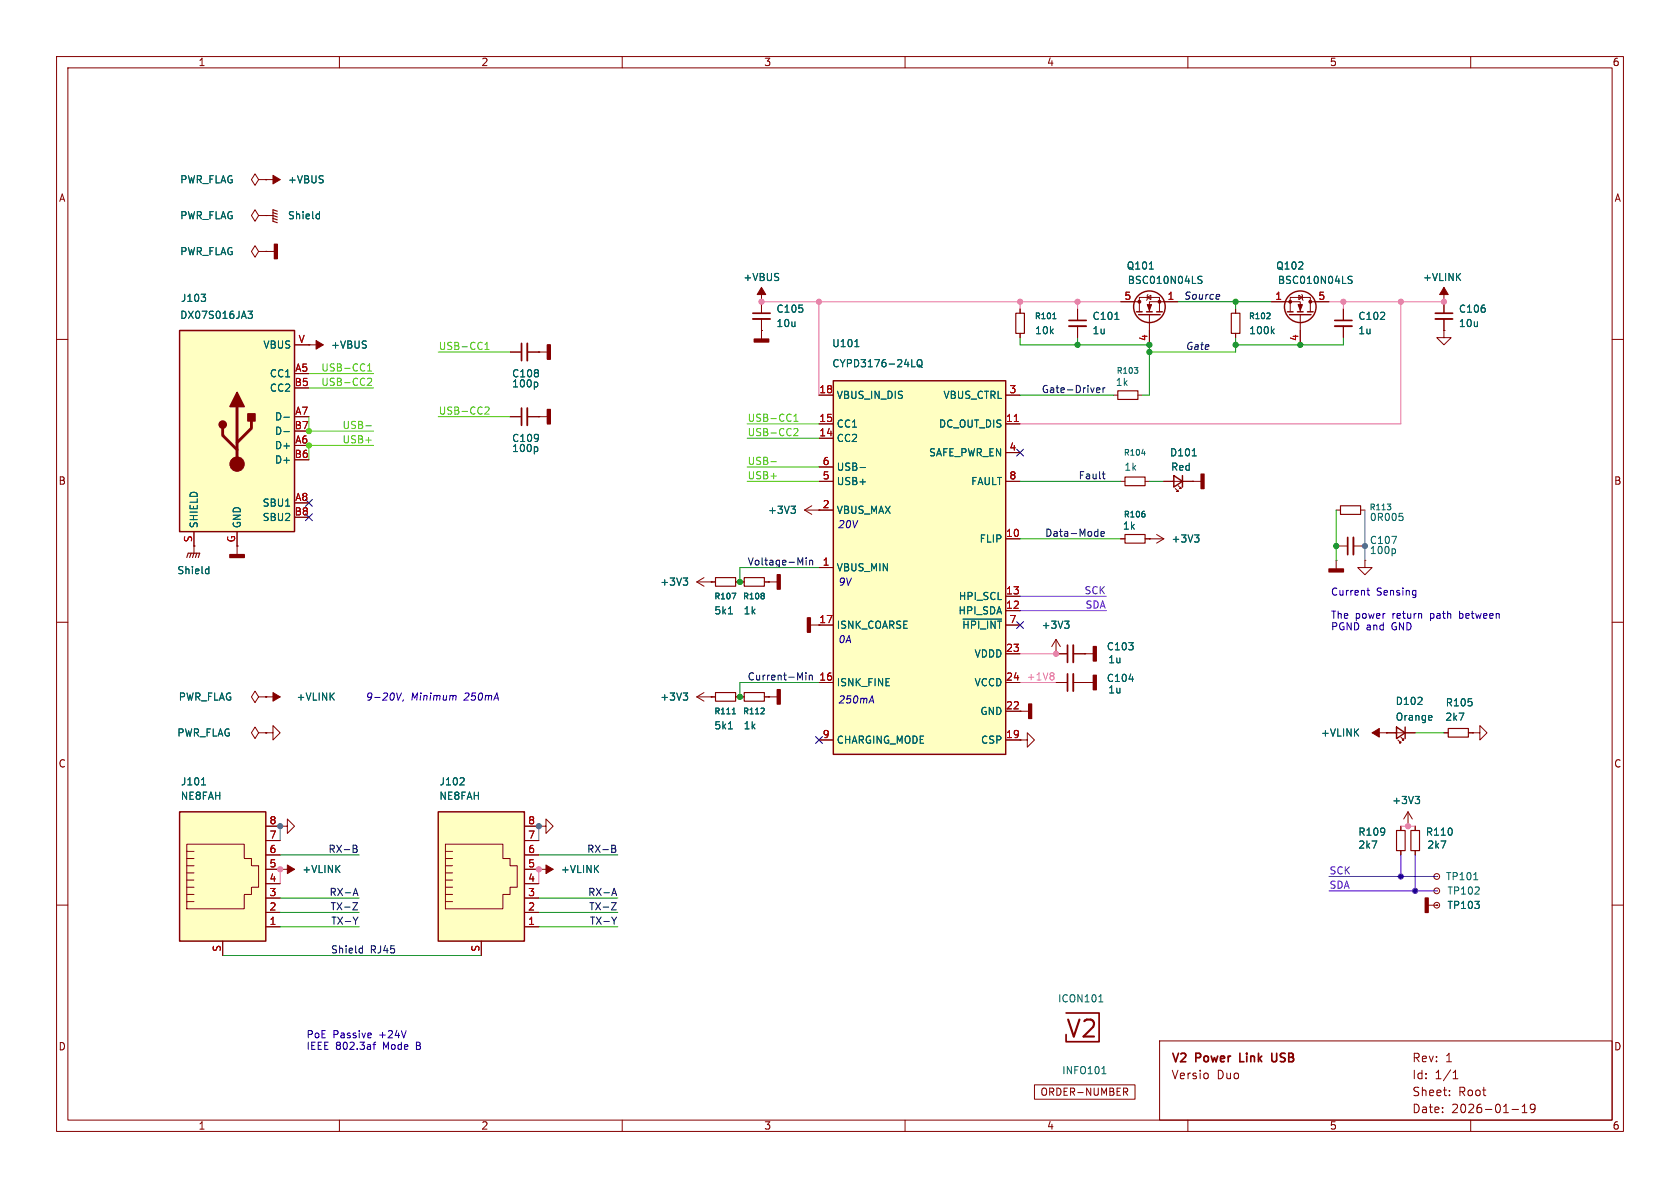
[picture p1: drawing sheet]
<svg xmlns="http://www.w3.org/2000/svg" width="297mm" height="210mm" viewBox="0 0 297 210" stroke-linecap="round" stroke-linejoin="round" font-family="sans-serif">
<g fill="none" stroke="#840000" stroke-width=".18">
<path d="M10 10h277v190h-277zM12 12h273v186h-273zM60 10v2M110 10v2M160 10v2M210 10v2M260 10v2M224.8 53.3h5.1v1.8M228.1 55.1v-2.5h3.5v2.5M229.6 52.2l.7 .4-.7 .4zM229.9 55.6v5.4M230.1 52.1l.2 .1v.8l.1 .1"/>
<path d="M231.6 53.3h3.3M255.3 53.3v2.1M255.3 56.4v2M10 60h2M285 60h2M205.7 85.1h5.1M207.8 86.4l.5 .5h-.3h.3v-.3M208.3 85.9l.5 .5h-.3h.3v-.3M241.3 99.1v1.2h1.3l-1.3 1.3-1.3-1.3h1.3M241.3 99.1h.1M10 110h2M285 110h2"/>
<path d="M180.3 130.8h1.3v-1.3l1.3 1.3-1.3 1.3v-1.3M180.3 130.8h.1M10 160h2M285 160h2M60 198v2M110 198v2M160 198v2M205 184h80v14h-80zM210 198v2M213.5 189.8v.8M256.2 193.6v.1M256.2 192.8v.1"/>
<path d="M256.9 190.7h.8M256.9 189.6l.4-.4v1.5M260 198v2M267.3 196.1h1.2M269.1 196.7h.9M269.1 195.6l.4-.4v1.5M271.4 195.8l-.3 .3h-.3l-.3-.3 .2-.5 .4-.1 .2 .1a.99 .99 0 0 1-.3 1.4h-.3"/>
</g>
<path d="M253.7 55.4h3.1M219.2 186.2v1.5h.7M224.8 187.4l.3 .3 .5-.1" fill="none" stroke="#840000" stroke-width=".3"/>
<g fill="none" stroke="#840000" stroke-width=".25">
<path d="M227.6 55.1h1M228 55.6h3.8M229.4 55.1h1M231.1 55.1h1.1M207.5 84.1l1.5 1-1.5 1zM209 84.1v2"/>
<circle cx="229.9" cy="54.2" r="2.79"/>
</g>
<path d="M238.3 49.2l.7 .5-.2 .4-.5-.1M239 48.9l-.4-.1-.3 .3M210.8 80.6h.7" fill="none" stroke="#006464" stroke-width=".18"/>
<g fill="#840000" stroke="#840000" stroke-width=".18">
<path d="M229.5 53.8h.8l-.4 1.1z"/>
<circle cx="231.6" cy="53.3" r=".25"/>
<circle cx="228.1" cy="53.3" r=".25"/>
</g>
<path d="M253.7 56.4h3.1" fill="none" stroke="#840000" stroke-width=".33"/>
<path d="M147.3 67.3h30.5v66.1h-30.5z" fill="#ffffc2"/>
<path d="M147.3 67.3h30.5v66.1h-30.5z" fill="none" stroke="#840000" stroke-width=".25"/>
<g fill="none" stroke="#840000" stroke-width=".18">
<path d="M255.3 58.4v1.3h1.2l-1.2 1.3-1.3-1.3h1.3M255.3 58.4h.1M255.3 53.3h.1M255.3 50.8v2.5M144.8 69.9h2.5M144.8 74.9h2.5M144.8 77.5h2.5M177.8 69.9h2.5M177.8 74.9h2.5M144.8 82.6h2.5M144.8 85.1h2.5M144.8 90.2h2.5"/>
<path d="M177.8 85.1h2.5M177.8 80h2.5M177.8 95.3h2.5M144.8 100.3h2.5M144.8 110.5h2.5M177.8 110.5h2.5M177.8 105.4h2.5M177.8 108h2.5M177.8 115.6h2.5M144.8 120.7h2.5M144.8 130.8h2.5M177.8 120.7h2.5"/>
<path d="M177.8 130.8h2.5M177.8 125.7h2.5"/>
</g>
<path d="M151.1 61.3h.7M161.2 64.8h.6M162.2 63.8l.3-.2a.43 .43 0 0 1 .5 .4v.4a.42 .42 0 0 1-.4 .5 .42 .42 0 0 1-.5-.5zM162.4 64.5l.7 .5M152 82.6h1M170.2 109.4h6.9" fill="none" stroke="#006464" stroke-width=".18"/>
<path d="M179.3 74.5h.7" fill="none" stroke="#a90000" stroke-width=".18"/>
<path d="M255.3 50.8l.7 1.3h-1.5z" fill="#840000" stroke="#840000" stroke-width=".18"/>
<path d="M77.5 143.5h15.2v22.9h-15.2z" fill="#ffffc2"/>
<g fill="none" stroke="#840000" stroke-width=".18">
<path d="M237.5 54.6v2M237.5 57.7v2M236.2 90.2h.8M240.5 90.2h.8M78.7 154.3h1.3M78.7 155.6h1.3M78.7 156.8h1.3M78.7 158.1h1.3M78.7 159.4h1.3M78.7 149.2h10.2v2.6h1.3v1.2h1.2v3.8h-1.2v1.3h-1.3v2.6h-10.2zM78.7 153h1.3M78.7 150.5h1.3"/>
<path d="M78.7 151.8h1.3M92.7 146.1h2.5M92.7 148.6h2.5M92.7 151.1h2.5M92.7 153.7h2.5M92.7 156.2h2.5M92.7 158.8h2.5M85.1 166.4v2.5M92.7 161.3h2.5M92.7 163.8h2.5"/>
</g>
<path d="M77.5 143.5h15.2v22.9h-15.2z" fill="none" stroke="#840000" stroke-width=".25"/>
<path d="M245.2 89.1h.7l-.4 .4M245.8 89.6v.4M247.4 90.7h.6M247.8 91.2l.2 .3v.3l-.2 .2M81.9 137.5l.2 .2-.1 .3-.7 .8h.8" fill="none" stroke="#006464" stroke-width=".18"/>
<path d="M236 56.6h3" fill="none" stroke="#840000" stroke-width=".3"/>
<path d="M236 57.7h3" fill="none" stroke="#840000" stroke-width=".33"/>
<path d="M237 89.4h3.5v1.5h-3.5z" fill="none" stroke="#840000" stroke-width=".2"/>
<path d="M31.7 143.5h15.3v22.9h-15.3z" fill="#ffffc2"/>
<g fill="none" stroke="#840000" stroke-width=".18">
<path d="M134.6 53.3h.1M134.6 58.4h.1M134.6 50.8v4.6M134.6 56.4v3.5M218.4 54.6v.8M218.4 58.9v.8M54.6 61h.1M54.6 61h2.5M142.2 90.2l1.3 .7M142.2 90.2h2.6M143.5 89.4l-1.3 .8M236.2 99.1h.1"/>
<path d="M236.2 96.5h2.1M236.2 99.1v1.5M239.3 96.5h2M123.2 102.9l1.3 .7M123.2 102.9h3.3M124.5 102.1l-1.3 .8M125.7 102.9h.1M130 102.9h.8M143.3 110.5h1.5M186.7 115.6h.1M186.7 115.6h2M186.7 113l-.8 1.3"/>
<path d="M186.7 113l.8 1.3M186.7 113v2.6M189.7 115.6h3.6M191.8 115.6h.1M45.7 129.5l-.6-1-.7 1 .7 1.1 .6-1.1h1.3M45.7 123.2l-.6-1-.7 1 .7 1 .6-1h1.3M47 129.5h1.3v-1.2l1.2 1.2-1.2 1.3v-1.3M47 129.5h.1M47 123.2h.1M123.2 123.2l1.3 .8M123.2 123.2h3.3M124.5 122.4l-1.3 .8"/>
<path d="M125.7 123.2h.1M130 123.2h1.6M135.1 123.2h2.3M135.9 123.2h.1M180.3 125.7h.1M180.3 125.7h1.6M186.7 120.7h2M189.7 120.7h3.6M191.8 120.7h.1M242.6 129.5h7.6M245.1 129.5h.1M247.1 130.8l.5 .5h-.2h.2v-.2"/>
<path d="M247.6 130.3l.6 .5h-.3h.3v-.2M255.3 129.5h.7M259.6 129.5h.7M260.3 129.5h1.3v-1.2l1.3 1.2-1.3 1.3v-1.3M260.3 129.5h.1M33 154.3h1.3M33 155.6h1.3M33 156.8h1.3M33 158.1h1.3M33 159.4h1.3M33 149.2h10.2v2.6h1.2v1.2h1.3v3.8h-1.3v1.3h-1.2v2.6h-10.2zM33 153h1.3"/>
<path d="M33 150.5h1.3M33 151.8h1.3M47 146.1h2.5M47 148.6h2.5M47 151.1h2.5M47 153.7h5.1M47 156.2h2.5M47 158.8h2.5M49.5 153.7h.1M49.5 146.1h1.3v-1.3l1.3 1.3-1.3 1.2v-1.2M49.5 146.1h.1M95.2 146.1h1.3v-1.3l1.3 1.3-1.3 1.2v-1.2"/>
<path d="M95.2 146.1h.1M95.2 153.7h.1M95.2 153.7h2.6M247.6 146.1v.7M247.6 150.4v.7M248.9 146.1h.1M248.9 143.5l-.7 1.3M248.9 143.5l.8 1.3M248.9 143.5v2.6M250.2 146.1v.7M250.2 150.4v.7M39.4 166.4v2.5"/>
<path d="M47 161.3h2.5M47 163.8h2.5"/>
</g>
<path d="M246.9 128.5l1.5 1-1.5 1.1zM248.4 128.5v2.1M31.7 143.5h15.3v22.9h-15.3z" fill="none" stroke="#840000" stroke-width=".25"/>
<g fill="none" stroke="#006464" stroke-width=".18">
<path d="M223.9 56.3h.6M224.5 55.4v.4M224.9 58.5l.4 .5M225.3 58.2l-.5 .4M139.8 89.5h.8l-.4 .5M140.4 90l.2 .2v.3l-.2 .2M246 94.8h.9l-.6 1.3M246.5 97l.2 .3v.3l-.2 .3M120.8 102.2h.8l-.5 .5M121.3 102.7l.3 .2v.3l-.3 .2M128.8 108.5h.7M129.4 104.9h.7l-.5 1"/>
<path d="M188.2 109.8h.8l-.4 .5M188.7 110.3l.3 .2v.3l-.3 .3M35.6 138.8h.7M120.8 122.5h.8l-.5 .5M121.3 123l.3 .2v.3l-.3 .3M128.8 128.8h.7M129.5 126.2h.5M134.5 126.2h.6M135.1 125.3v.3M199.6 120h.8M253 126.5l.2 .3-.6 .1M253.1 127.3h-.1"/>
<path d="M250.2 140.8h.8l-.5 .5M250.7 141.3l.3 .2v.3l-.3 .3"/>
</g>
<path d="M133.1 55.4h3M238.3 95v3M188.7 114v3.1M188.7 119.1v3.1" fill="none" stroke="#840000" stroke-width=".3"/>
<path d="M133.1 56.4h3M239.3 95v3M189.7 114v3.1M189.7 119.1v3.1" fill="none" stroke="#840000" stroke-width=".33"/>
<g fill="#840000" stroke="#840000" stroke-width=".25">
<path d="M181.9 124.5h.5v2.5h-.5z"/>
<path d="M234.9 100.6h2.6v.5h-2.6z"/>
<path d="M133.3 59.9h2.6v.6h-2.6z"/>
<path d="M193.3 114.3h.5v2.5h-.5z"/>
<path d="M137.4 121.9h.5v2.6h-.5z"/>
<path d="M193.3 119.4h.5v2.5h-.5z"/>
<path d="M142.7 109.2h.6v2.6h-.6z"/>
</g>
<g fill="#840000" stroke="#840000" stroke-width=".18">
<path d="M134.6 50.8l.8 1.3h-1.5z"/>
<path d="M50.8 152.9l1.3 .8-1.3 .7z"/>
<path d="M96.5 152.9l1.3 .8-1.3 .7z"/>
<path d="M242.6 129.5l1.2-.7v1.5z"/>
<path d="M55.9 60.2l1.2 .8-1.2 .7z"/>
</g>
<path d="M217.7 55.4h1.5v3.5h-1.5zM126.5 102.1h3.5v1.5h-3.5zM126.5 122.4h3.5v1.6h-3.5zM131.6 122.4h3.5v1.6h-3.5zM256 128.8h3.6v1.5h-3.6zM246.9 146.8h1.5v3.6h-1.5zM249.4 146.8h1.6v3.6h-1.6z" fill="none" stroke="#840000" stroke-width=".2"/>
<path d="M31.7 58.4h20.4v35.6h-20.4z" fill="#ffffc2"/>
<g fill="none" stroke="#840000" stroke-width=".25">
<path d="M31.7 58.4h20.4v35.6h-20.4zM200.9 55.1h1M201.3 55.6h3.8M202.7 55.1h1M204.5 55.1h1"/>
<circle cx="203.2" cy="54.2" r="2.79"/>
</g>
<g fill="#840000" stroke="#840000" stroke-width=".25">
<path d="M41.9 69.3l1.3 2.6h-2.6z"/>
<path d="M43.8 73.2h1.3v1.2h-1.3z"/>
<path d="M252 158.8h.5v2.5h-.5z"/>
<path d="M137.4 101.6h.5v2.5h-.5z"/>
<path d="M40.6 98h2.6v.6h-2.6z"/>
<path d="M96.8 61h.5v2.5h-.5z"/>
<path d="M96.8 72.4h.5v2.5h-.5z"/>
<path d="M48.5 43.2h.5v2.5h-.5z"/>
<path d="M212.3 83.8h.6v2.6h-.6z"/>
<circle cx="39.4" cy="75.1" r=".63"/>
</g>
<path d="M39.4 75.7v1.3l2.5 2.5M41.9 71.9v10.1M44.4 74.4v1.3l-2.5 2.5" fill="none" stroke="#840000" stroke-width=".51"/>
<g fill="#840000" stroke="#840000" stroke-width=".18">
<path d="M202.8 53.8h.8l-.4 1.1z"/>
<path d="M48.3 31l1.2 .8-1.2 .7z"/>
<path d="M48.3 122.4l1.2 .8-1.2 .8z"/>
<circle cx="41.9" cy="82" r="1.27"/>
<circle cx="201.4" cy="53.3" r=".25"/>
<circle cx="205" cy="53.3" r=".25"/>
</g>
<g fill="none" stroke="#840000" stroke-width=".18">
<path d="M45.7 38.1l-.6-1-.7 1 .7 1 .6-1h1.3M45.7 31.8l-.6-1.1-.7 1.1 .7 1 .6-1h1.3M47 38.1h.1M47 31.8h.1M47 38.1h1.3M47 31.8h2.5M45.7 44.5l-.6-1.1-.7 1.1 .7 1 .6-1h1.3M47 44.5h.1M47 44.5h1.5M134.6 53.3h.1M134.6 58.4h.1M134.6 53.3v2.1"/>
<path d="M134.6 56.4v2M180.3 54.6v.8M180.3 58.9v.8M190.5 54.6v2M190.5 57.7v2M198.1 53.3h3.3M201.4 55.1v-2.5h3.6v2.5M202.8 52.6l.7-.4v.8zM202.9 52.1l-.1 .1v.8l-.1 .1M203.2 55.6v5.4M208.3 53.3h-5.1v1.8M218.4 54.6v.8"/>
<path d="M218.4 58.9v.8M224.8 53.3h2.5M229.9 58.4v2.6M232.4 53.3h2.5M237.5 54.6v2M237.5 57.7v2M255.3 53.3h.1M255.3 58.4h.1M255.3 53.3v2.1M255.3 56.4v2M52.1 61h2.5M54.6 61h.1"/>
<path d="M90.2 73.7h2M90.2 62.2h2M93.2 73.7h3.6M93.2 62.2h3.6M95.2 62.2h.1M95.2 73.7h.1M144.8 69.9h2.5M144.8 74.9h2.5M144.8 77.5h2.5M177.8 69.9h2.5M177.8 74.9h2.5M196.8 69.9h.8"/>
<path d="M201.2 69.9h.7M34.3 96.5h.1M34.3 94v3.8M41.9 94v4M144.8 85.1h2.5M144.8 82.6h2.5M144.8 90.2h2.5M177.8 95.3h2.5M177.8 85.1h2.5M177.8 80h2.5M198.1 95.3h.8M198.1 85.1h.8"/>
<path d="M202.4 95.3h3.3M202.4 85.1h.8M203.2 95.3h.1M204.5 94.5l1.2 .8M205.7 95.3l-1.2 .7M205.7 85.1h1.8M209 85.1h3.3M210.8 85.1h.1M125.7 102.9h.1M125.7 102.9h.8M130 102.9h1.6M135.1 102.9h2.3"/>
<path d="M135.9 102.9h.1M144.8 100.3h2.5M144.8 110.5h2.5M177.8 110.5h2.5M177.8 105.4h2.5M177.8 108h2.5M177.8 115.6h2.5M186.7 115.6h.1M186.7 115.6h2M189.7 115.6h2.1M191.8 115.6h.1M47 123.2h.1"/>
<path d="M47 129.5h.1M47 123.2h2.5M125.7 123.2h.1M125.7 123.2h.8M130 123.2h1.6M135.1 123.2h.8M135.9 123.2h.1M144.8 120.7h2.5M144.8 130.8h2.5M177.8 120.7h2.5M177.8 130.8h2.5M177.8 125.7h2.5"/>
<path d="M180.3 125.7h.1M180.3 130.8h.1M186.7 120.7h2M189.7 120.7h2.1M191.8 120.7h.1M245.1 129.5h.1M245.1 129.5h1.8M248.4 129.5h1.8M255.3 129.5h.7M259.6 129.5h.7M260.3 129.5h.1M47 146.1h2.5"/>
<path d="M47 148.6h2.5M47 151.1h2.5M47 153.7h2.5M47 156.2h2.5M47 158.8h2.5M49.5 153.7h.1M49.5 146.1h.1M92.7 146.1h2.5M92.7 148.6h2.5M92.7 151.1h2.5M92.7 153.7h2.5M92.7 156.2h2.5"/>
<path d="M92.7 158.8h2.5M95.2 146.1h.1M95.2 153.7h.1M247.6 146.1v.7M247.6 150.4v.7M248.9 146.1h.1M250.2 146.1v.7M250.2 150.4v.7M254 154.9h.1M254 157.5h.1M39.4 166.4v2.5M47 161.3h2.5"/>
<path d="M47 163.8h2.5M85.1 166.4v2.5M92.7 161.3h2.5M92.7 163.8h2.5M252.5 160h1.5M254 160h.1M182.9 191.8h17.8v2.5h-17.8zM198.6 192.3h.5l.3 .3-.2 .4h-.6M198.9 193l.5 .6"/>
<circle cx="254" cy="154.9" r=".51"/>
<circle cx="254" cy="157.5" r=".51"/>
<circle cx="254" cy="160" r=".51"/>
</g>
<g fill="none" stroke="#006464" stroke-width=".18">
<path d="M56.1 37.8l.4 .1M56.5 37.4v1.3M56.5 38.6l-.4 .1M35.6 52h.7l-.4 .5M36.2 52.6l.1 .1-.1 .5M43.8 55h.8l-.4 .5 .4 .1v.6l-.2 .1-.5-.1M186.1 56.3h.6M197.1 56.5h.7M203.2 47.6h.7M211.8 49.2l.7 .5-.2 .4-.5-.1M212.5 48.9l-.5-.1-.2 .3M223.9 56.3h.6"/>
<path d="M224.5 55.4v.4M224.9 58.5l.4 .5M225.3 58.2l-.5 .4M238.3 49.2l.7 .5-.2 .4-.5-.1M239 48.9l-.4-.1-.3 .3M50.2 73.8h1M50.2 76.3h1M94.8 79l.3 .2v.4l-.3 .2M94.8 67.6l.3 .2v.4l-.3 .2M151.1 61.3h.7M161.2 64.8h.6M162.2 63.8l.3-.2a.43 .43 0 0 1 .5 .4v.4a.42 .42 0 0 1-.4 .5 .42 .42 0 0 1-.5-.5z"/>
<path d="M162.4 64.5l.7 .5M200.5 65h.7l-.4 .4M201.1 65.5v.4M139.8 89.5h.8l-.4 .5M140.4 90l.2 .2v.3l-.2 .2M152 82.6h1M201.8 80.1h.7M202.4 90.9v.4M210.8 80.6h.7M211.2 94.6h.8l-.5 .4M211.7 95l.3 .3v.3l-.3 .2M36.6 100.6h.3"/>
<path d="M36.9 100.1v1.3M36.9 101.4h-.3M120.8 102.2h.8l-.5 .5M121.3 102.7l.3 .2v.3l-.3 .2M128.8 108.5h.7M129.4 104.9h.7l-.5 1M135.1 105v.2M135.1 105.4v.4M170.2 109.4h6.9M188.2 109.8h.8l-.4 .5M188.7 110.3l.3 .2v.3l-.3 .3M35.6 138.8h.7"/>
<path d="M81.9 137.5l.2 .2-.1 .3-.7 .8h.8M120.8 122.5h.8l-.5 .5M121.3 123l.3 .2v.3l-.3 .3M128.8 128.8h.7M129.5 126.2h.5M134.5 126.2h.6M135.1 125.3v.3M199.6 120h.8M253 126.5l.2 .3-.6 .1M253.1 127.3h-.1M250.2 140.8h.8l-.5 .5M250.7 141.3l.3 .2v.3l-.3 .3"/>
<path d="M260.5 155.5h.8M194.3 177.1h.7M194.5 176l.1-.2v1.3M194.8 189.8h.7M195 188.7l.2-.2v1.3"/>
</g>
<g fill="none" stroke="#840000" stroke-width=".2">
<path d="M48.3 38.6l.7 .3M48.3 38.1l.7 .3M48.3 37.6l.7 .2M49 37.3l-.7-.2v2l.7 .3M179.6 55.4h1.5v3.5h-1.5zM197.6 69.1h3.6v1.5h-3.6zM33 98.6l.3-.8h2l-.2 .8M33.8 97.8l-.3 .8M34.3 97.8l-.3 .8M34.8 97.8l-.3 .8M198.9 94.5h3.5v1.5h-3.5zM198.9 84.3h3.5v1.6h-3.5z"/>
<path d="M131.6 102.1h3.5v1.5h-3.5z"/>
</g>
<path d="M189 56.6h3M92.2 60.7v3.1M92.2 72.1v3.1M188.5 179.1h5.8v5.1h-5.8v-1.3" fill="none" stroke="#840000" stroke-width=".3"/>
<path d="M189 57.7h3M93.2 60.7v3.1M93.2 72.1v3.1" fill="none" stroke="#840000" stroke-width=".33"/>
<g fill="none" stroke="#51c90f" stroke-width=".18">
<path d="M54.6 73.7v2.5h11.4M54.6 66h11.4M54.6 68.6h11.4M64.7 75.3h.9M65 67l.5-.1 .2 .3-.8 .9h.8M65 65.6h.7M65 64.7l.3-.4v1.3M66 78.7h-11.4v2.6M77.5 62.2h12.7M77.5 73.7h12.7M85.7 61.8h.8M85.7 60.9l.4-.4v1.3"/>
<path d="M85.7 72.1l.5-.2 .3 .4-.8 .9h.8M132.1 77.5h12.7M132.1 74.9h12.7M140.3 74.5h.8M140.3 73.6l.4-.4v1.3M140.3 75.9l.5-.1 .3 .3-.8 .9h.8M132.1 85.1h12.7M132.1 82.6h12.7M136.3 81.6h1"/>
</g>
<g fill="none" stroke="#0f0f0f" stroke-width=".18">
<path d="M215.5 52l.1 .3-.6 .2M215.5 52.8l-.1 .1M193.8 69l.7-.1-.1-.3h-.4l-.2 .1 .1 .6h.5M195 68.6v.8M195.4 68.6l-.4 .2M142.5 98.6v.1M142.5 99v.9M143.1 99v.9M143.1 99.2l.2-.2 .3 .1 .1 .8M194 94h.1M194.1 93.5v1.3M194.1 94.7l-.1 .1"/>
<path d="M194.6 94.4l.6-.1v-.3h-.4l-.2 .1 .1 .6h.5M194.9 83.8h.5M195.1 84.5l.3 .1M142.5 118.9v.2M142.5 119.4v.8M143.1 119.4v.8M143.1 119.5l.1-.1h.3l.1 .8M62.4 159.6h.8l-.8 1.2h.8M62.4 149.4l.6 .1 .1 .3-.2 .2M62.4 150h.5M62.6 157.9h.6M62.9 157l.4 1.3"/>
<path d="M62.9 150l.3 .3-.1 .3-.7 .1M108.1 159.6h.8l-.8 1.2h.8M108.2 149.4l.6 .1v.3l-.2 .2M108.2 150h.4M108.3 157.9h.6M108.6 157l.4 1.3M108.6 150l.3 .3-.1 .3-.6 .1M63.3 162.1l-.4 .7M63.7 167.6l.4 .1M64.1 167.2v1.3M64.1 168.4l-.4 .1M109 162.1l-.4 .7"/>
</g>
<g fill="none" stroke="#ff5cbb" stroke-width=".18">
<path d="M134.6 53.3h63.5M144.8 53.3v16.6M180.3 53.3v1.3M190.5 53.3v1.3M234.9 53.3h20.4M237.5 53.3v1.3M247.6 53.3v21.6h-67.3M180.3 115.6h6.4M186.1 118.9l.2 .3-.2 .3 .2 .2v.3l-.2 .2M180.3 120.7h6.4M49.5 153.7v2.5M95.2 153.7v2.5"/>
<path d="M247.6 146.1h2.6"/>
</g>
<path d="M241.3 90.2v8.9M49.5 146.1v2.5M95.2 146.1v2.5" fill="none" stroke="#676767" stroke-width=".18"/>
<g fill="none" stroke="#009600" stroke-width=".18">
<path d="M180.3 59.7v1.3h22.9v8.9h-1.3M190.5 59.7v1.3M208.3 53.3h16.5M218.4 53.3v1.3M218.4 59.7v2.5h-15.2M237.5 59.7v1.3h-19.1M180.3 69.9h16.5M180.3 85.1h17.8M180.3 95.3h17.8M203.2 85.1h2.5M236.2 90.2v8.9M144.8 100.3h-14v2.6"/>
<path d="M144.8 120.7h-14v2.5M250.2 129.5h5.1M49.5 151.1h14M49.5 158.8h14M95.2 151.1h14M95.2 158.8h14M39.4 168.9h45.7M49.5 161.3h14M49.5 163.8h14M95.2 161.3h14M95.2 163.8h14"/>
</g>
<path d="M180.3 105.4h15.3M180.3 108h15.3M234.9 154.9h19.1M234.9 157.5h19.1M247.6 151.1v3.8M250.2 151.1v6.4" fill="none" stroke="#4e06ce" stroke-width=".18"/>
<path d="M179.7 79.4l1.2 1.2M180.9 79.4l-1.2 1.2M54 90.8l1.2 1.2M54 88.3l1.2 1.2M55.2 90.8l-1.2 1.2M55.2 88.3l-1.2 1.2M179.7 109.9l1.2 1.2M180.9 109.9l-1.2 1.2M144.2 130.2l1.2 1.2M145.4 130.2l-1.2 1.2" fill="none" stroke="#000084" stroke-width=".18"/>
<g fill="none" stroke="#0000c2" stroke-width=".18">
<path d="M241.7 104.4h.4M241.8 103.9v1.1l.3 .2M250.2 104.4h.1M250.3 104.4v1l-.1 .2M250.3 105.2h-.1M70.1 122.5l.3 1.3 .6-1.3M71.3 123.7l-.1 .3M80.3 122.9l.3 .2v.7M153.8 123.9h.6M154.2 123l.3 1.3M65.6 182.7v.2l-.6 .1M65.9 184.7h.5"/>
<path d="M66.4 184.2l-.3 .2v1.1"/>
</g>
<path d="M179.3 74.5h.7" fill="none" stroke="#a90000" stroke-width=".18"/>
<g fill="#ff5cbb" stroke="#ff5cbb" stroke-width=".18">
<circle cx="95.2" cy="153.7" r=".46"/>
<circle cx="49.5" cy="153.7" r=".46"/>
<circle cx="186.7" cy="115.6" r=".46"/>
<circle cx="248.9" cy="146.1" r=".46"/>
<circle cx="180.3" cy="53.3" r=".46"/>
<circle cx="190.5" cy="53.3" r=".46"/>
<circle cx="134.6" cy="53.3" r=".46"/>
<circle cx="144.8" cy="53.3" r=".46"/>
<circle cx="237.5" cy="53.3" r=".46"/>
<circle cx="247.6" cy="53.3" r=".46"/>
<circle cx="255.3" cy="53.3" r=".46"/>
</g>
<g fill="#676767" stroke="#676767" stroke-width=".18">
<circle cx="95.2" cy="146.1" r=".46"/>
<circle cx="49.5" cy="146.1" r=".46"/>
<circle cx="241.3" cy="96.5" r=".46"/>
</g>
<g fill="#4e06ce" stroke="#4e06ce" stroke-width=".18">
<circle cx="247.6" cy="154.9" r=".46"/>
<circle cx="250.2" cy="157.5" r=".46"/>
</g>
<g fill="#009600" stroke="#009600" stroke-width=".18">
<circle cx="203.2" cy="61" r=".46"/>
<circle cx="203.2" cy="62.2" r=".46"/>
<circle cx="190.5" cy="61" r=".46"/>
<circle cx="130.8" cy="123.2" r=".46"/>
<circle cx="130.8" cy="102.9" r=".46"/>
<circle cx="218.4" cy="61" r=".46"/>
<circle cx="218.4" cy="53.3" r=".46"/>
<circle cx="229.9" cy="61" r=".46"/>
<circle cx="236.2" cy="96.5" r=".46"/>
</g>
<g fill="#51c90f" stroke="#51c90f" stroke-width=".18">
<circle cx="54.6" cy="78.7" r=".46"/>
<circle cx="54.6" cy="76.2" r=".46"/>
</g>
<text font-size="4.2" fill="#840000" x="188.3" y="183.9">V2</text>
<g font-size="2.1" fill="#840000">
<text x="207" y="188.2">V2</text>
<text x="207" y="191">Versio</text>
<text x="211.5" y="188.2">Power</text>
<text x="215.1" y="191">Duo</text>
<text x="219.8" y="188.2">Link</text>
<text x="226.1" y="188.2">USB</text>
<text x="249.6" y="188">Rev:</text>
<text x="249.6" y="191">Id:</text>
<text x="253.7" y="191">1/1</text>
<text x="255.5" y="188">1</text>
<text x="249.6" y="197">Date:</text>
<text x="249.6" y="194">Sheet:</text>
<text x="256.6" y="197">2026-01-19</text>
<text x="257.8" y="194">Root</text>
</g>
<g font-size="1.8" fill="#840000">
<text x="35" y="11.9">1</text>
<text x="85" y="11.9">2</text>
<text x="135" y="11.9">3</text>
<text x="185" y="11.9">4</text>
<text x="235" y="11.9">5</text>
<text x="285" y="11.9">6</text>
<text x="10.3" y="35.9">A</text>
<text x="285.3" y="35.9">A</text>
<text x="10.3" y="85.9">B</text>
<text x="145.3" y="89.9">2</text>
<text x="285.3" y="85.9">B</text>
<text x="10.3" y="135.9">C</text>
<text x="285.3" y="135.9">C</text>
<text x="10.3" y="185.9">D</text>
<text x="285.3" y="185.9">D</text>
<text x="183.8" y="193.9">ORDER-NUMBER</text>
<text x="35" y="199.9">1</text>
<text x="85" y="199.9">2</text>
<text x="135" y="199.9">3</text>
<text x="185" y="199.9">4</text>
<text x="235" y="199.9">5</text>
<text x="285" y="199.9">6</text>
</g>
<g font-size="1.8" fill="#006464">
<text x="31.8" y="32.6">PWR_FLAG</text>
<text x="50.8" y="32.6">+VBUS</text>
<text x="31.8" y="39">PWR_FLAG</text>
<text x="50.8" y="39">Shield</text>
<text x="31.8" y="45.3">PWR_FLAG</text>
<text x="199.1" y="47.9">Q101</text>
<text x="225.5" y="47.9">Q102</text>
<text x="31.9" y="53.6">J103</text>
<text x="131.3" y="49.9">+VBUS</text>
<text x="199.3" y="50.4">BSC010N04LS</text>
<text x="225.8" y="50.4">BSC010N04LS</text>
<text x="251.5" y="49.9">+VLINK</text>
<text x="31.8" y="56.6">DX07S016JA3</text>
<text x="137.2" y="55.5">C105</text>
<text x="137.2" y="58">10u</text>
<text x="182.9" y="59.3">10k</text>
<text x="193" y="56.7">C101</text>
<text x="193" y="59.3">1u</text>
<text x="220.7" y="59.3">100k</text>
<text x="240" y="56.7">C102</text>
<text x="240" y="59.3">1u</text>
<text x="257.8" y="55.5">C106</text>
<text x="257.8" y="58">10u</text>
<text x="46.5" y="61.8">VBUS</text>
<text x="58.4" y="61.8">+VBUS</text>
<text x="147" y="61.6">U101</text>
<text x="147" y="65.1">CYPD3176-24LQ</text>
<text x="47.6" y="66.9">CC1</text>
<text x="47.6" y="69.4">CC2</text>
<text x="90.4" y="66.9">C108</text>
<text x="90.4" y="68.7">100p</text>
<text x="147.8" y="70.7">VBUS_IN_DIS</text>
<text x="166.7" y="70.7">VBUS_CTRL</text>
<text x="197.2" y="68.4">1k</text>
<text x="48.5" y="74.5">D-</text>
<text x="48.5" y="77.1">D-</text>
<text x="147.8" y="75.8">CC1</text>
<text x="165.9" y="75.8">DC_OUT_DIS</text>
<text x="48.5" y="79.6">D+</text>
<text x="48.5" y="82.1">D+</text>
<text x="90.4" y="78.3">C109</text>
<text x="90.4" y="80.1">100p</text>
<text x="147.8" y="78.3">CC2</text>
<text x="147.8" y="83.4">USB-</text>
<text x="164.1" y="80.9">SAFE_PWR_EN</text>
<text x="198.7" y="83.4">1k</text>
<text x="206.7" y="80.9">D101</text>
<text x="206.9" y="83.4">Red</text>
<text x="46.3" y="89.8">SBU1</text>
<text x="147.8" y="86">USB+</text>
<text x="171.6" y="86">FAULT</text>
<text x="35.2" y="93.5" transform="rotate(-90 35.2 93.5)">SHIELD</text>
<text x="42.8" y="93.5" transform="rotate(-90 42.8 93.5)">GND</text>
<text x="46.3" y="92.3">SBU2</text>
<text x="135.7" y="91">+3V3</text>
<text x="147.8" y="91">VBUS_MAX</text>
<text x="198.4" y="93.8">1k</text>
<text x="242.1" y="92.3">0R005</text>
<text x="31.3" y="101.7">Shield</text>
<text x="147.8" y="101.2">VBUS_MIN</text>
<text x="173.1" y="96.1">FLIP</text>
<text x="207" y="96.1">+3V3</text>
<text x="242.1" y="96.4">C107</text>
<text x="242.1" y="98.1">100p</text>
<text x="116.6" y="103.7">+3V3</text>
<text x="169.4" y="106.3">HPI_SCL</text>
<text x="126.2" y="108.8">5k1</text>
<text x="131.4" y="108.8">1k</text>
<text x="147.8" y="111.4">ISNK_COARSE</text>
<text x="169.3" y="108.8">HPI_SDA</text>
<text x="170" y="111.4">~{HPI_INT}</text>
<text x="184" y="111.4">+3V3</text>
<text x="172.2" y="116.4">VDDD</text>
<text x="195.6" y="115.2">C103</text>
<text x="195.8" y="117.4">1u</text>
<text x="31.5" y="124.1">PWR_FLAG</text>
<text x="52.3" y="124.1">+VLINK</text>
<text x="116.6" y="124.1">+3V3</text>
<text x="147.8" y="121.5">ISNK_FINE</text>
<text x="172.2" y="121.5">VCCD</text>
<text x="195.6" y="120.8">C104</text>
<text x="195.8" y="122.8">1u</text>
<text x="246.6" y="124.8">D102</text>
<text x="255.5" y="125.1">R105</text>
<text x="31.2" y="130.4">PWR_FLAG</text>
<text x="126.2" y="129.1">5k1</text>
<text x="131.4" y="129.1">1k</text>
<text x="147.8" y="131.7">CHARGING_MODE</text>
<text x="173.2" y="126.6">GND</text>
<text x="173.3" y="131.7">CSP</text>
<text x="233.4" y="130.4">+VLINK</text>
<text x="246.6" y="127.6">Orange</text>
<text x="255.4" y="127.6">2k7</text>
<text x="31.9" y="141.6">NE8FAH</text>
<text x="31.9" y="139">J101</text>
<text x="77.6" y="141.6">NE8FAH</text>
<text x="77.6" y="139">J102</text>
<text x="246" y="142.3">+3V3</text>
<text x="240" y="147.9">R109</text>
<text x="252" y="147.9">R110</text>
<text x="53.3" y="154.5">+VLINK</text>
<text x="99.1" y="154.5">+VLINK</text>
<text x="240" y="150.2">2k7</text>
<text x="252.2" y="150.2">2k7</text>
<text x="255.5" y="155.8">TP101</text>
<text x="255.8" y="160.9">TP103</text>
<text x="255.8" y="158.3">TP102</text>
<text x="187" y="177.4">ICON101</text>
<text x="187.7" y="190.1">INFO101</text>
</g>
<g font-size="1.8" fill="#a90000">
<text x="198.7" y="53.1">5</text>
<text x="206.3" y="53.1">1</text>
<text x="225.4" y="53.1">1</text>
<text x="233" y="53.1">5</text>
<text x="52.1" y="65.8">A5</text>
<text x="52.7" y="60.7">V</text>
<text x="202.9" y="60.4" transform="rotate(-90 202.9 60.4)">4</text>
<text x="229.6" y="60.4" transform="rotate(-90 229.6 60.4)">4</text>
<text x="52" y="68.3">B5</text>
<text x="144.7" y="69.6">18</text>
<text x="178.4" y="69.6">3</text>
<text x="52" y="75.9">B7</text>
<text x="52.1" y="73.4">A7</text>
<text x="144.7" y="74.7">15</text>
<text x="144.7" y="77.2">14</text>
<text x="177.8" y="74.7">11</text>
<text x="52" y="81">B6</text>
<text x="52.1" y="78.5">A6</text>
<text x="145.3" y="82.3">6</text>
<text x="178.4" y="79.8">4</text>
<text x="52.1" y="88.6">A8</text>
<text x="145.3" y="84.8">5</text>
<text x="178.4" y="84.8">8</text>
<text x="34" y="96" transform="rotate(-90 34 96)">S</text>
<text x="41.7" y="96" transform="rotate(-90 41.7 96)">G</text>
<text x="52" y="91.2">B8</text>
<text x="177.8" y="95">10</text>
<text x="145.3" y="100.1">1</text>
<text x="177.8" y="105.2">13</text>
<text x="177.8" y="107.7">12</text>
<text x="144.7" y="110.2">17</text>
<text x="178.4" y="110.2">7</text>
<text x="177.8" y="115.3">23</text>
<text x="144.7" y="120.4">16</text>
<text x="177.8" y="120.4">24</text>
<text x="177.8" y="125.5">22</text>
<text x="145.3" y="130.6">9</text>
<text x="177.8" y="130.6">19</text>
<text x="47.6" y="145.8">8</text>
<text x="47.6" y="148.3">7</text>
<text x="93.3" y="145.8">8</text>
<text x="93.3" y="148.3">7</text>
<text x="47.6" y="150.9">6</text>
<text x="47.6" y="153.4">5</text>
<text x="47.6" y="156">4</text>
<text x="93.3" y="150.9">6</text>
<text x="93.3" y="153.4">5</text>
<text x="93.3" y="156">4</text>
<text x="47.6" y="158.5">3</text>
<text x="47.6" y="161">2</text>
<text x="93.3" y="158.5">3</text>
<text x="93.3" y="161">2</text>
<text x="47.6" y="163.6">1</text>
<text x="93.3" y="163.6">1</text>
<text x="39.1" y="168.3" transform="rotate(-90 39.1 168.3)">S</text>
<text x="84.8" y="168.3" transform="rotate(-90 84.8 168.3)">S</text>
</g>
<g font-size="1.8" fill="#0f0f0f">
<text x="209.2" y="53.1">Source</text>
<text x="209.5" y="61.9">Gate</text>
<text x="184.1" y="69.6">Gate-Driver</text>
<text x="190.6" y="84.8">Fault</text>
<text x="184.7" y="95">Data-Mode</text>
<text x="132.1" y="100">Voltage-Min</text>
<text x="132.1" y="120.4">Current-Min</text>
<text x="58" y="150.8">RX-B</text>
<text x="103.7" y="150.8">RX-B</text>
<text x="58.2" y="158.5">RX-A</text>
<text x="58.3" y="161">TX-Z</text>
<text x="103.9" y="158.5">RX-A</text>
<text x="104.1" y="161">TX-Z</text>
<text x="58.5" y="163.5">TX-Y</text>
<text x="104.2" y="163.5">TX-Y</text>
<text x="58.4" y="168.6">Shield</text>
<text x="65.5" y="168.6">RJ45</text>
</g>
<g font-size="1.8" fill="#51c90f">
<text x="56.7" y="65.8">USB-CC1</text>
<text x="77.5" y="61.9">USB-CC1</text>
<text x="56.7" y="68.3">USB-CC2</text>
<text x="60.5" y="75.9">USB-</text>
<text x="77.5" y="73.4">USB-CC2</text>
<text x="132.1" y="74.6">USB-CC1</text>
<text x="132.1" y="77.2">USB-CC2</text>
<text x="60.5" y="78.5">USB+</text>
<text x="132.1" y="82.3">USB-</text>
<text x="132.1" y="84.8">USB+</text>
</g>
<g font-size="1.8" fill="#0000c2">
<text x="148" y="93.6">20V</text>
<text x="148.1" y="103.7">9V</text>
<text x="235.2" y="105.6">Current</text>
<text x="243.3" y="105.6">Sensing</text>
<text x="148.1" y="113.9">0A</text>
<text x="235.2" y="109.7">The</text>
<text x="235.2" y="111.8">PGND and</text>
<text x="239.6" y="109.7">power</text>
<text x="246.1" y="111.8">GND</text>
<text x="246.3" y="109.7">return</text>
<text x="253.1" y="109.7">path</text>
<text x="258.5" y="109.7">between</text>
<text x="64.6" y="124.1">9-20V,</text>
<text x="72.6" y="124.1">Minimum</text>
<text x="82.1" y="124.1">250mA</text>
<text x="148.1" y="124.6">250mA</text>
<text x="54.1" y="183.7">PoE</text>
<text x="54.1" y="185.8">IEEE 802.3af</text>
<text x="58.8" y="183.7">Passive</text>
<text x="67.1" y="183.7">+24V</text>
<text x="67.8" y="185.8">Mode</text>
<text x="73.8" y="185.8">B</text>
</g>
<g font-size="1.8" fill="#4e06ce">
<text x="191.6" y="105.1">SCK</text>
<text x="191.8" y="107.7">SDA</text>
<text x="234.9" y="154.7">SCK</text>
<text x="234.9" y="157.2">SDA</text>
</g>
<text font-size="1.8" fill="#ff5cbb" x="181.4" y="120.4">+1V8</text>
<g font-size="1.4" fill="#006464">
<text x="182.8" y="56.6">R101</text>
<text x="220.7" y="56.6">R102</text>
<text x="197.3" y="66.3">R103</text>
<text x="198.6" y="80.7">R104</text>
<text x="198.6" y="91.7">R106</text>
<text x="242" y="90.4">R113</text>
<text x="126.2" y="106.1">R107</text>
<text x="131.3" y="106.1">R108</text>
<text x="126.2" y="126.5">R111</text>
<text x="131.3" y="126.5">R112</text>
</g>
</svg>
